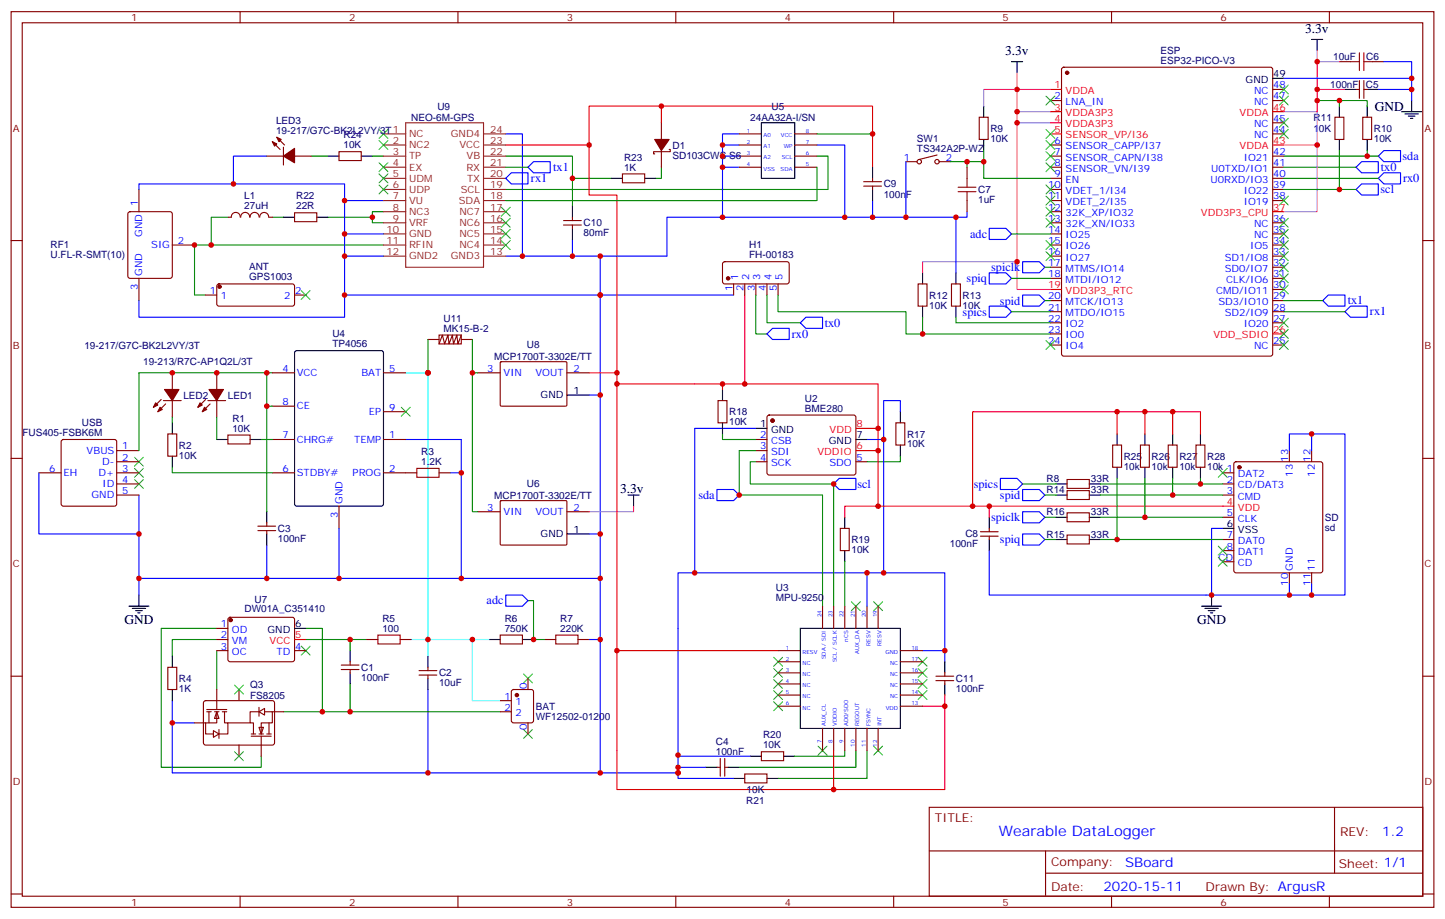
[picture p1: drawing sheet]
<svg xmlns="http://www.w3.org/2000/svg" width="459mm" height="292mm" viewBox="0 0 459 292" stroke-linecap="round" stroke-linejoin="round" font-family="sans-serif">
<g fill="none" stroke="#870000" stroke-width=".35">
<path d="M3.5 3.7h451.6v284.3h-451.6zM7.1 7.2h444.5v277.3h-444.5zM76.2 3.7v3.5M145.3 3.7v3.5M214.5 3.7v3.5M283.6 3.7v3.5M352.8 3.7v3.5M421.9 3.7v3.5M3.5 76.4h3.6M451.6 76.4h3.5M3.5 145.5h3.6M158.8 159.1l.3-.2 20.6 .1 .2 .3v13.6l-.3 .1h-20.7l-.2-.3z"/>
<path d="M451.6 145.5h3.5M151.7 162.5h7M179.9 162.5h7.1M3.5 214.7h3.6M451.6 214.7h3.5M294.9 256.3h156.7v28.2h-156.7zM423.5 256.3l.1 20.9M295 270.1h156.4M331.8 277.2h119.6M331.8 270.1v14.2M3.5 283.8h3.6M76.2 284.5v3.5"/>
<path d="M145.3 284.5v3.5M214.5 284.5v3.5M283.6 284.5v3.5M352.8 284.5v3.5M421.9 284.5v3.5M451.6 283.8h3.5"/>
</g>
<path d="M179.9 169.5h7.1" fill="none" stroke="#000" stroke-width=".35"/>
<path d="M232.8 93.7h-42.3v151.7h24.7v-63.5h65.3M128.8 139.5h17.6M142.9 150.1h3.5M187 169.5h3.5M44.1 183.6h146.4M135.8 218.9v26.5M54.7 222.4v23M54.7 229.5h7" fill="none" stroke="#00f" stroke-width=".35"/>
<path d="M239.9 93.7v12.3h3.5M243.4 93.7v8.8h10.6M44.1 118.4h42.3M234.6 157.2h26.5v35.2M239.9 146.6h-1.8v7h26.5v38.8M68.8 199.5h-17.6v44.1h31.7v-3.5M97 199.5h5.3v26.5M68.8 203h-14.1v5.3M68.8 206.6v12.3M97 203h19.4M90 226h68.7" fill="none" stroke="#008700" stroke-width=".35"/>
<path d="M236.4 93.7v28.2M220.5 121.9h-24.7v116.4" fill="none" stroke="#f00" stroke-width=".35"/>
<path d="M135.8 118.4v89.9M130.5 203h5.3" fill="none" stroke="#0ff" stroke-width=".35"/>
<g fill="#fff" stroke="#870000" stroke-width=".35">
<path d="M68.8 226l.7 2.1h-1.4z"/>
<path d="M67.7 232l1.8 1-1.8 1.1z"/>
</g>
<path d="M68.8 218.9v6.3M75.8 218.9v3.5M61.7 229.5h3.6M65.6 225.2h6.4M65.6 226h1.4M66.3 226v3.5M68.1 226h1.4M68.8 226v3.5h-3.5v3.5h2.4M69.5 231.6v2.8M70.6 226h1.4M71.3 226v3.5h1v3.5h-2.8" fill="none" stroke="#870000" stroke-width=".35"/>
<g fill="#fff" stroke="#870000" stroke-width=".35">
<path d="M82.2 230.9h1.4l-.7 2.1z"/>
<path d="M82.2 226l1.8-1.1v2.1z"/>
</g>
<g fill="none" stroke="#870000" stroke-width=".35">
<path d="M425.1 19.6h3.5M435.7 19.6h3.5M209.9 39v5.3M310.8 37.2h2.8v7.1h-2.8zM333.4 31.9h3.5M337.1 21.5l.5-.2h65.6l.5 .2 .2 .5v90.4l-.2 .5-.5 .2h-65.6l-.5-.3-.2-.4v-90.4zM403.9 28.4h3.6M403.9 31.9h3.6M403.9 39h3.6M423.7 37.2h2.8v7.1h-2.8zM430.4 28.4h1M431.4 25.6v5.6"/>
<path d="M432.5 37.2h2.8v7.1h-2.8zM432.9 25.6v5.6M432.9 28.4h1M84.7 49.6h5.3M86.4 45l2.5 2.4M87.8 43.6l2.5 2.4M90 46.7v5.7M93.5 49.6h5.3M107.6 48.2h7.1v2.8h-7.1zM197.6 55.2h7v2.8h-7zM209.9 47.8v5.3M212.4 47.4h.3v.8h-5.3v.7h.4"/>
<path d="M234.6 42.5h7.1M234.6 46h7.1M234.6 49.6h7.1M234.6 53.1h7.1M252.2 42.5h7.1M252.2 46h7.1M252.2 49.6h7.1M252.2 53.1h7.1M274.1 57.7h5.7M274.1 59.1h5.7M276.9 56.6v1.1M276.9 59.1v1"/>
<path d="M287.5 51.3h3.5M297.4 49.2l-5.7 1.4M298.1 51.3h3.5M306.9 53.1v3.5M333.4 46h3.5M333.4 49.6h3.5M333.4 53.1h3.5M333.4 56.6h3.5M403.9 42.5h3.6M403.9 49.6h3.6M403.9 53.1h3.6M403.9 56.6h3.6"/>
<path d="M40.8 67.4l.5-.2h12.7l.6 .4 .1 20.1-.5 .6-12.9 .1-.7-.5v-20zM44.1 60.1v7.1M54.7 77.8h7M76.2 68.9a1.41 1.41 0 0 0-1.4-1.5 1.41 1.41 0 0 0-1.4 1.5l-1.1 .1M76.4 68.9a1.41 1.41 0 0 1 1.4-1.5 1.41 1.41 0 0 1 1.4 1.5M79.4 68.9a1.41 1.41 0 0 1 1.4-1.5 1.41 1.41 0 0 1 1.4 1.5M82.4 68.9a1.41 1.41 0 0 1 1.5-1.5 1.41 1.41 0 0 1 1.4 1.5M85.4 69h1M93.5 67.6h7v2.8h-7zM178.9 70h5.6M178.9 71.4h5.6M181.7 69v1"/>
<path d="M181.7 71.4v1.1M306.9 63.7v3.5M333.4 77.8h3.5M333.4 60.1h3.5M333.4 63.7h3.5M333.4 67.2h3.5M333.4 70.7h3.5M333.4 74.3h3.5M403.9 77.8h3.6M403.9 60.1h3.6M403.9 63.7h3.6M403.9 70.7h3.6"/>
<path d="M403.9 74.3h3.6M44.1 88.4v7M65.3 93.7h3.5M69 90.3l.5-.2 23.6 .1 .4 .6-.1 6-.6 .4-23.6-.1-.4-.6v-5.7zM93.5 93.7h3.5M229.5 83.3l.5-.2h20l.5 .7-.1 5.9-.6 .4h-20.1l-.4-.7v-5.6zM232.8 90.1v3.6M236.4 90.1v3.6M239.9 90.1v3.6M243.4 90.1v3.6M246.9 90.1v3.6M291.4 90.1h2.8v7.1h-2.8z"/>
<path d="M302 90.1h2.8v7.1h-2.8zM333.4 81.3h3.5M333.4 84.8h3.5M333.4 88.4h3.5M333.4 95.4h3.5M333.4 99h3.5M403.9 81.3h3.6M403.9 84.8h3.6M403.9 88.4h3.6M403.9 95.4h3.6M403.9 99h3.6M403.9 91.9h3.6"/>
<path d="M54.7 118.4v5.2M68.8 118.4v5.2M86.4 118.4h7.1M121.7 118.4h7.1M135.8 107.8h3.5M146.4 106.4l-1.1 2.8-.3-2.8-1.1 2.8-.3-2.8-1.1 2.8-.3-2.8-1.1 2.8-.7-2.8-1.1 2.8M146.4 107.8h3.5M151.7 118.4h7M158.8 115l.3-.2 20.6 .1 .2 .3v13.6l-.3 .1h-20.7l-.2-.3zM179.9 118.4h7.1M333.4 102.5h3.5M333.4 106h3.5"/>
<path d="M333.4 109.5h3.5M403.9 102.5h3.6M403.9 109.5h3.6M19.6 139.7l.5-.2h16.2l.5 .2 .2 .5v19.8l-.2 .5-.5 .2h-16.2l-.5-.2-.2-.5v-19.8zM51.2 126.8l-2.5 2.5M51.9 127.2h5.6M52.6 128.2l-2.5 2.5M53.3 137.8h2.8v7h-2.8zM54.7 127.2v5.3M65.3 126.8l-2.5 2.5M66 127.2h5.6M66.7 128.2l-2.5 2.5"/>
<path d="M68.8 127.2v5.3M72.3 138.1h7.1v2.8h-7.1zM86.4 139.5h7.1M86.4 128.9h7.1M121.7 139.5h7.1M121.7 130.7h7.1M227.9 127.2h2.8v7h-2.8zM239.9 139.5h3.5M243.7 132l.4-.2h27.1l.4 .7v17.9l-.7 .4-27.1-.1-.4-.6v-17.6zM284.3 134.2h2.9v7.1h-2.9zM12.3 150.1h7.1M37 150.1h7.1"/>
<path d="M37 143.1h7.1M37 146.6h7.1M37 153.6h7.1M37 157.2h7.1M86.4 150.1h7.1M121.7 150.1h10.6M139.3 150.1h3.6M239.9 143.1h3.5M239.9 146.6h3.5M271.6 146.6h3.6M338.7 155.8h7v2.8h-7zM338.7 152.2h7v2.8h-7z"/>
<path d="M353.1 141.3h2.9v7h-2.9zM361.9 141.3h2.9v7h-2.9zM370.8 141.3h2.8v7h-2.8zM379.6 141.3h2.8v7h-2.8zM388.1 150.1h3.5M388.1 153.6h3.5M388.1 157.2h3.5M391.8 146.8l.5-.2h26.8l.5 .2 .2 .5v33.9l-.2 .5-.5 .2h-26.8l-.5-.3-.2-.4v-33.9zM409.2 143.1v3.5M416.3 143.1v3.5M81.8 168.5h5.7M81.8 167h5.7"/>
<path d="M84.7 166v1M84.7 168.5v1M107.6 160.7v7M266.7 167.7h2.8v7.1h-2.8zM311.1 168.8h5.7M311.1 170.2h5.7M314 167.7v1.1M314 170.2v1.1M338.7 162.8h7v2.8h-7zM338.7 169.9h7v2.8h-7zM388.1 164.2h3.5M388.1 171.3h3.5"/>
<path d="M388.1 174.8h3.5M388.1 178.3h3.5M68.8 199.5h3.5M72.6 196.2l.4-.2h20.1l.4 .7-.1 12.9-.6 .5-20-.1-.5-.6v-12.7zM261.1 192.4v7.1M264.6 192.4v7.1M268.1 192.4v7.1M271.6 192.4v7.1M275.2 192.4v7.1M278.7 192.4v7.1M409.2 181.9v3.5M416.3 181.9v3.5"/>
<path d="M53.3 211.8h2.8v7.1h-2.8zM68.8 203h3.5M68.8 206.6h3.5M93.5 206.6h3.5M108.3 212.5h5.6M108.3 211.1h5.6M111.1 210.1v1M111.1 212.5v1.1M116.4 203h3.5M127 203h3.5M133 214.3h5.6M133 212.9h5.6"/>
<path d="M135.8 211.8v1.1M135.8 214.3v1.1M158.7 201.6h7.1v2.8h-7.1zM162.5 219.1l.5-.2h5.6l.7 .4v9.5l-.4 .6-5.9 .1-.7-.5v-9.4zM167.6 215.4v3.5M172.9 203h3.5M183.4 203h3.6M246.9 206.6h7.1M246.9 210.1h7.1M246.9 213.6h7.1M246.9 217.1h7.1M285.8 206.6h7"/>
<path d="M285.8 210.1h7M285.8 213.6h7M285.8 217.1h7M297 214.7h5.7M297 216.1h5.7M299.9 213.6v1.1M299.9 216.1v1M64.8 222.6l.5-.2 21.4 .1 .4 .6v13l-.7 .4h-21.4l-.4-.7v-12.7zM72.3 229.5h7.1M75.8 236.5v3.6M79.7 233.7h6.4M79.7 233h1.4"/>
<path d="M82.2 226h-2.8v3.5h1v3.5M82.2 224.5v2.9M82.2 233h1.4M82.9 233.7v6.4M84 226h2.4v3.5h-3.5v3.5M84.7 233h1.4M85.4 229.5v3.5M86.4 226h3.6M158.7 226h3.6M158.7 222.4h3.6M167.6 229.5v3.5M241.7 238.7h7v2.8h-7z"/>
<path d="M246.9 220.7h7.1M246.9 224.2h7.1M261.1 231.2v7.1M264.6 231.2v7.1M268.1 231.2v7.1M271.6 231.2v7.1M275.2 231.2v7.1M278.7 231.2v7.1M285.8 220.7h7M285.8 224.2h7M227.5 243.6h1.1M228.6 240.8v5.6"/>
<path d="M230 240.8v5.6M230 243.6h1.1M236.4 245.7h7v2.8h-7z"/>
<circle cx="291.7" cy="51.3" r=".71"/>
<circle cx="297.4" cy="51.3" r=".71"/>
</g>
<g fill="none" stroke="#00f" stroke-width=".35">
<path d="M439.2 19.6h8.8v5.3h-40.5M437.4 28.4h10.6M448 24.9v7M74.1 58.4h-30v1.7M84.7 49.6h-10.6v8.8h35.3v5.3M160.5 42.5h5.3v38.8M160.5 56.6l1.8-1.7h5.3v3.5h-5.3zM167.6 53.1l1.7-1.8h5.3v3.6h-5.3zM229.3 46v3.6M234.6 53.1h-5.3v15.9M234.6 49.6h-5.3v3.5M234.6 42.5h-5.3v3.5h5.3"/>
<path d="M259.3 46h8.8v23M287.5 51.3v17.7M432.2 51.3h5.2v3.6h-5.2l-1.8-1.8zM432.2 58.4h5.2v3.5h-5.2l-1.8-1.8zM437.4 56.6l1.8-1.7h5.3v3.5h-5.3zM437.4 49.6l1.8-1.8h5.3v3.5h-5.3zM109.4 74.3v7h12.3M121.7 63.7h-12.3v10.6h12.3M181.7 76v5.3M229.3 69h-17.6v12.3h-51.2M276.9 63.7v5.3h-47.6M276.9 69h26.5v17.6"/>
<path d="M306.9 67.2v1.8h-3.5M314 72.5h5.3l1.7 1.8-1.7 1.7h-5.3zM109.4 81.3v12.4h81.1v-12.4M109.4 93.7v7h-65.3v-5.3M314 86.6h5.3l1.7 1.8-1.7 1.7h-5.3zM314 97.2h5.3l1.7 1.8-1.7 1.7h-5.3zM324.6 83.1h5.2l1.8 1.7-1.8 1.8h-5.2zM324.6 93.7h5.2l1.8 1.7-1.8 1.8h-5.2zM421.6 93.7h5.3v3.5h-5.3l-1.8-1.8zM426.9 99l1.7-1.8h5.3v3.5h-5.3zM243.4 106l1.8-1.8h5.3v3.6h-5.3zM254 102.5l1.8-1.8h5.3v3.5h-5.3z"/>
<path d="M146.4 139.5v44.1M187 125.4h3.5M239.9 136h-19.4v45.9M280.5 139.5v42.4h19.4v28.2M285.8 130.7v-3.5h-5.3v12.3h-5.3M416.3 137.8v5.3M12.3 150.1v19.4h31.8M44.1 157.2v31.7M227.5 155.4h5.3l1.8 1.8-1.8 1.7h-5.3zM266.3 151.9h5.3v3.5h-5.3l-1.7-1.8zM317.5 151.9h5.3l1.8 1.7-1.8 1.8h-5.3zM324.6 155.4h5.2l1.8 1.8-1.8 1.7h-5.2z"/>
<path d="M409.2 143.1v-5.3h17.7v51.1h-112.9v-14.1M84.7 173v10.6M107.6 167.7v15.9M324.6 169.5h5.2l1.8 1.8-1.8 1.7h-5.2zM324.6 162.5h5.2l1.8 1.7-1.8 1.8h-5.2zM388.1 167.7h-3.6v21.2M160.5 188.9h5.3l1.8 1.8-1.8 1.7h-5.3zM275.2 181.9v10.5M409.2 185.4v3.5M416.3 185.4v3.5M187 203h3.5M292.8 206.6h7.1"/>
<path d="M215.2 239.7v.4h22.9M54.7 245.4h135.8M215.2 245.4v1.7h17.6M215.2 243.6h8.8"/>
</g>
<path d="M128.8 118.4h7M135.8 203h14.1v19.4h8.8M149.9 203h5.3" fill="none" stroke="#0ff" stroke-width=".35"/>
<g fill="none" stroke="#3c3" stroke-width=".35">
<path d="M332 30.5l2.8 2.8M334.8 30.5l-2.8 2.8M406 27l2.9 2.8M406 30.5l2.9 2.8M406 37.6l2.9 2.8M408.9 27l-2.9 2.8M408.9 30.5l-2.9 2.8M408.9 37.6l-2.9 2.8M120.3 58.7l2.8 2.9M120.3 55.2l2.8 2.8M120.3 51.7l2.8 2.8M120.3 44.6l2.8 2.8"/>
<path d="M120.3 41.1l2.8 2.8M123.1 58.7l-2.8 2.9M123.1 55.2l-2.8 2.8M123.1 51.7l-2.8 2.8M123.1 44.6l-2.8 2.8M123.1 41.1l-2.8 2.8M332 41.1l2.8 2.8M332 44.6l2.8 2.8M332 48.2l2.8 2.8M332 51.7l2.8 2.8M332 58.7l2.8 2.9M334.8 48.2l-2.8 2.8"/>
<path d="M334.8 41.1l-2.8 2.8M334.8 44.6l-2.8 2.8M334.8 51.7l-2.8 2.8M334.8 58.7l-2.8 2.9M406 41.1l2.9 2.8M408.9 41.1l-2.9 2.8M159.1 65.8l2.8 2.8M159.1 69.3l2.8 2.8M159.1 72.8l2.8 2.9M159.1 76.4l2.8 2.8M161.9 65.8l-2.8 2.8M161.9 69.3l-2.8 2.8"/>
<path d="M161.9 72.8l-2.8 2.9M161.9 76.4l-2.8 2.8M332 62.3l2.8 2.8M332 65.8l2.8 2.8M332 69.3l2.8 2.8M332 76.4l2.8 2.8M332 79.9l2.8 2.8M334.8 65.8l-2.8 2.8M334.8 62.3l-2.8 2.8M334.8 69.3l-2.8 2.8M334.8 76.4l-2.8 2.8M334.8 79.9l-2.8 2.8"/>
<path d="M406 69.3l2.9 2.8M406 72.8l2.9 2.9M406 79.9l2.9 2.8M406 76.4l2.9 2.8M406 62.3l2.9 2.8M408.9 62.3l-2.9 2.8M408.9 69.3l-2.9 2.8M408.9 72.8l-2.9 2.9M408.9 79.9l-2.9 2.8M408.9 76.4l-2.9 2.8M95.6 92.3l2.8 2.8M98.4 92.3l-2.8 2.8"/>
<path d="M406 90.5l2.9 2.8M406 87l2.9 2.8M406 83.4l2.9 2.9M408.9 90.5l-2.9 2.8M408.9 87l-2.9 2.8M408.9 83.4l-2.9 2.9M332 108.1l2.8 2.8M334.8 108.1l-2.8 2.8M406 108.1l2.9 2.8M406 104.6l2.9 2.8M406 101.1l2.9 2.8M408.9 104.6l-2.9 2.8"/>
<path d="M408.9 101.1l-2.9 2.8M408.9 108.1l-2.9 2.8M127.4 129.3l2.8 2.8M130.2 129.3l-2.8 2.8M42.7 145.2l2.8 2.8M42.7 148.7l2.8 2.8M42.7 152.2l2.8 2.8M45.5 145.2l-2.8 2.8M45.5 148.7l-2.8 2.8M45.5 152.2l-2.8 2.8M386.6 148.7l2.9 2.8M389.5 148.7l-2.9 2.8"/>
<path d="M386.6 173.4l2.9 2.8M386.6 176.9l2.9 2.8M389.5 173.4l-2.9 2.8M389.5 176.9l-2.9 2.8M270.2 191l2.8 2.9M273 191l-2.8 2.9M277.3 191l2.8 2.9M280.1 191l-2.8 2.9M74.4 217.5l2.9 2.8M77.3 217.5l-2.9 2.8M95.6 205.1l2.8 2.9M98.4 205.1l-2.8 2.9"/>
<path d="M166.2 214l2.8 2.8M169 214l-2.8 2.8M245.5 208.7l2.9 2.8M245.5 212.2l2.9 2.8M245.5 215.7l2.9 2.8M245.5 219.3l2.9 2.8M248.4 215.7l-2.9 2.8M248.4 208.7l-2.9 2.8M248.4 212.2l-2.9 2.8M248.4 219.3l-2.9 2.8M291.4 219.3l2.8 2.8M291.4 215.7l2.8 2.8"/>
<path d="M291.4 212.2l2.8 2.8M291.4 208.7l2.8 2.8M294.2 219.3l-2.8 2.8M294.2 215.7l-2.8 2.8M294.2 212.2l-2.8 2.8M294.2 208.7l-2.8 2.8M74.4 238.7l2.9 2.8M77.3 238.7l-2.9 2.8M166.2 231.6l2.8 2.8M169 231.6l-2.8 2.8M245.5 222.8l2.9 2.8M248.4 222.8l-2.9 2.8"/>
<path d="M259.6 236.9l2.9 2.8M262.5 236.9l-2.9 2.8M277.3 236.9l2.8 2.8M280.1 236.9l-2.8 2.8"/>
</g>
<g fill="none" stroke="#008700" stroke-width=".35">
<path d="M418 31.9h15.9v1.8M425.1 31.9v1.8M98.8 49.6h5.3M118.2 49.6h3.5M160.5 49.6h21.2v15.8M160.5 53.1h7.1M181.7 56.6h12.3M209.9 53.1v3.5h-1.8M259.3 49.6h3.5v10.5h-102.3M259.3 53.1v10.6h-98.8M259.3 42.5h17.6M301.6 51.3h5.3"/>
<path d="M312.2 47.8v8.8h21.2M312.2 51.3h-5.3v1.8M407.5 56.6h29.9M407.5 49.6h29.9M407.5 53.1h22.9M425.1 47.8v12.3M433.9 47.8v1.8M72.3 69h-5.3v8.8M86.4 69h3.6M104.1 69h14.1M121.7 77.8h-60v15.9h3.6M121.7 67.2h-3.5v3.5h3.5"/>
<path d="M321 74.3h12.4M407.5 60.1h22.9M246.9 93.7v5.3h40.6v7h45.9M321 99h12.4M321 88.4h12.4M331.6 95.4h1.8M331.6 84.8h1.8M407.5 95.4h12.3M407.5 99h19.4M44.1 118.4v24.7M84.7 118.4v44.1M135.8 107.8v10.6"/>
<path d="M149.9 107.8v54.7h1.8M149.9 118.4h1.8M292.8 100.7v5.3M303.4 100.7v1.8h30M54.7 132.5v1.7M68.8 132.5v7M82.9 139.5h3.5M84.7 128.9h1.7M229.3 137.8v1.7h10.6M54.7 148.3v1.8h31.7M239.9 143.1h-5.3v14.1M285.8 144.8v1.8h-10.6"/>
<path d="M324.6 153.6h10.5M331.6 157.2h3.5M349.2 157.2h38.9M349.2 153.6h38.9M354.5 151.9v19.4M363.4 151.9v12.3M372.2 151.9v5.3M381 151.9v1.7M268.1 178.3v14.1M331.6 171.3h3.5M331.6 164.2h3.5M349.2 171.3h38.9"/>
<path d="M349.2 164.2h38.9M167.6 190.7h1.7v12.3h3.6M111.1 203v3.6M111.1 217.1v8.9M268.1 238.3v1.8h-15.9M271.6 238.3v5.3h-37M275.2 238.3v8.8h-28.3"/>
</g>
<g fill="#870000" stroke="#870000" stroke-width=".35">
<path d="M50.8 129.3l.7 .7-1.4 .7z"/>
<path d="M49.4 127.9l.7 .7-1.4 .7z"/>
<path d="M52.2 123.6h4.6l-2.1 3.6z"/>
<path d="M64.9 129.3l.7 .7-1.4 .7z"/>
<path d="M63.5 127.9l.7 .7-1.4 .7z"/>
<path d="M66.3 123.6h4.6l-2.1 3.6z"/>
<path d="M86.4 45l1.4 .7-.7 .7z"/>
<path d="M87.8 43.6l1.5 .7-.8 .7z"/>
<path d="M90 49.6l3.5-2.5v4.6z"/>
<path d="M207.8 44.3h4.6l-2.5 3.5z"/>
<circle cx="73.2" cy="196.8" r=".53"/>
<circle cx="245.2" cy="133.5" r=".53"/>
<circle cx="69.7" cy="91" r=".53"/>
<circle cx="164" cy="220.7" r=".53"/>
<circle cx="231.1" cy="88.4" r=".53"/>
<circle cx="338.7" cy="23.1" r=".53"/>
<circle cx="393.3" cy="148.3" r=".53"/>
</g>
<g fill="none" stroke="#000" stroke-width=".35">
<path d="M321 19.6h3.6M322.8 19.6v3.5M416.3 12.5h3.5M418 12.5v3.6M241.7 39h10.5v17.6h-10.5zM312.2 33.7v3.5M403.9 24.9h3.6M425.1 33.7v3.5M426.9 28.4h3.5M433.9 28.4h3.5M433.9 33.7v3.5M444.9 35.5h6.3"/>
<path d="M445.9 36.2h4.2M447 36.9h2.1M447.7 37.6h.7M448 31.9v3.6M104.1 49.6h3.5M114.7 49.6h3.5M194 56.6h3.6M204.6 56.6h3.5M276.9 53.1v3.5M312.2 44.3v3.5M425.1 44.3v3.5M433.9 44.3v3.5"/>
<path d="M90 69h3.5M100.5 69h3.6M181.7 65.4v3.6M181.7 72.5v3.5M276.9 60.1v3.6M292.8 86.6v3.5M292.8 97.2v3.5M303.4 86.6v3.5M303.4 97.2v3.5M93.7 111.5l.5-.2h26.8l.7 .4v48.3l-.5 .6-27 .1-.7-.5v-48.2zM54.7 134.2v3.6M68.8 139.5h3.5"/>
<path d="M79.4 139.5h3.5M179.9 125.4h7.1M229.3 123.6v3.6M229.3 134.2v3.6M239.9 136h3.5M271.6 139.5h3.6M285.8 130.7v3.5M354.5 137.8v3.5M363.4 137.8v3.5M372.2 137.8v3.5M381 137.8v3.5M54.7 144.8v3.5"/>
<path d="M199.3 157.2h3.5M201.1 157.2v3.5M285.8 141.3v3.5M335.1 157.2h3.6M335.1 153.6h3.6M345.7 157.2h3.5M345.7 153.6h3.5M354.5 148.3v3.6M363.4 148.3v3.6M372.2 148.3v3.6M381 148.3v3.6M84.7 162.5v3.5"/>
<path d="M84.7 169.5v3.5M268.1 164.2v3.5M268.1 174.8v3.5M314 164.2v3.5M314 171.3v3.5M335.1 164.2h3.6M335.1 171.3h3.6M345.7 164.2h3.5M345.7 171.3h3.5M388.1 167.7h3.5M40.9 192.4h6.4M42 193.1h4.2"/>
<path d="M43 193.9h2.2M43.7 194.6h.7M44.1 188.9v3.5M93.5 199.5h3.5M254 199.5h31.8v31.7h-31.8zM381.4 192.4h6.3M382.4 193.1h4.2M383.5 193.9h2.1M384.2 194.6h.7M384.5 188.9v3.5M54.7 208.3v3.5M54.7 218.9v3.5"/>
<path d="M111.1 206.6v3.5M111.1 213.6v3.5M135.8 208.3v3.5M135.8 215.4v3.5M155.2 203h3.5M165.8 203h3.5M299.9 210.1v3.5M299.9 217.1v3.6M224 243.6h3.5M231.1 243.6h3.5M232.8 247.1h3.6M238.1 240.1h3.6"/>
<path d="M243.4 247.1h3.5M248.7 240.1h3.5"/>
</g>
<path d="M428.6 19.6h2.8M431.4 16.8v5.6M432.9 16.8v5.6M432.9 19.6h2.8M304.1 59.4h5.6M306.9 56.6v2.8M304.1 60.9h5.6M306.9 60.9v2.8M139.3 106.4h7.1v2.8h-7.1zM132.3 148.7h7v2.8h-7zM119.9 201.6h7.1v2.8h-7.1zM176.4 201.6h7v2.8h-7z" fill="none" stroke="#a10000" stroke-width=".35"/>
<g fill="none" stroke="#f00" stroke-width=".35">
<path d="M209.9 33.7h67v19.4M209.9 39v-5.3h-22.9v28.2h8.8v60M333.4 28.4h3.5M333.4 35.5h3.5M333.4 39h3.5M403.9 35.5h3.6M160.5 46h26.5M333.4 42.5h3.5M403.9 46h3.6M403.9 67.2h3.6M333.4 91.9h3.5M187 118.4h8.8"/>
<path d="M403.9 106h3.6M220.5 121.9h58.2v21.2h-7.1M229.3 121.9v1.7M271.6 136h7.1M354.5 130.7v7.1M363.4 130.7v7.1M372.2 130.7v7.1M381 137.8v-7.1h-72.3v30M278.7 143.1v17.6h-10.6v3.5M278.7 160.7h112.9M314 160.7v3.5M93.5 203h3.5"/>
<path d="M195.8 206.6h51.1M264.6 238.3v12.3M292.8 224.2h7.1v26.4h-104.1v-12.3M299.9 220.7v3.5"/>
</g>
<g fill="none" stroke="#8c2424" stroke-width=".35">
<path d="M128.8 39h24.7v45.8h-24.7zM121.7 53.1h7.1M121.7 42.5h7.1M121.7 46h7.1M121.7 49.6h7.1M121.7 56.6h7.1M153.5 53.1h7M153.5 42.5h7M153.5 46h7M153.5 49.6h7M153.5 56.6h7M121.7 74.3h7.1"/>
<path d="M121.7 67.2h7.1M121.7 77.8h7.1M121.7 70.7h7.1M121.7 60.1h7.1M121.7 63.7h7.1M153.5 74.3h7M153.5 67.2h7M153.5 77.8h7M153.5 70.7h7M153.5 60.1h7M153.5 63.7h7M121.7 81.3h7.1"/>
<path d="M153.5 81.3h7"/>
</g>
<path d="M418 16.1v29.9h-10.5M425.1 19.6h-7.1v15.9h-10.5M312.2 33.7v-5.3h10.6v7.1h10.6M322.8 23.1v5.3h10.6M322.8 35.5v3.5h10.6M322.8 39v52.9h10.6M418 28.4h8.9M418 46v21.2h-10.5M322.8 83.1h-30v3.5M201.1 160.7v1.8h-14.1" fill="none" stroke="#f0f" stroke-width=".35"/>
<g fill="#c00">
<circle cx="84.7" cy="128.9" r=".88"/>
<circle cx="84.7" cy="118.4" r=".88"/>
<circle cx="54.7" cy="118.4" r=".88"/>
<circle cx="68.8" cy="118.4" r=".88"/>
<circle cx="44.1" cy="169.5" r=".88"/>
<circle cx="111.1" cy="226" r=".88"/>
<circle cx="102.3" cy="226" r=".88"/>
<circle cx="111.1" cy="203" r=".88"/>
<circle cx="135.8" cy="245.4" r=".88"/>
<circle cx="190.5" cy="245.4" r=".88"/>
<circle cx="135.8" cy="203" r=".88"/>
<circle cx="54.7" cy="229.5" r=".88"/>
<circle cx="146.4" cy="150.1" r=".88"/>
<circle cx="149.9" cy="203" r=".88"/>
<circle cx="190.5" cy="203" r=".88"/>
<circle cx="107.6" cy="183.6" r=".88"/>
<circle cx="44.1" cy="183.6" r=".88"/>
<circle cx="84.7" cy="183.6" r=".88"/>
<circle cx="146.4" cy="183.6" r=".88"/>
<circle cx="190.5" cy="183.6" r=".88"/>
<circle cx="215.2" cy="245.4" r=".88"/>
<circle cx="278.7" cy="136" r=".88"/>
<circle cx="229.3" cy="121.9" r=".88"/>
<circle cx="268.1" cy="69" r=".88"/>
<circle cx="181.7" cy="56.6" r=".88"/>
<circle cx="181.7" cy="81.3" r=".88"/>
<circle cx="118.2" cy="69" r=".88"/>
<circle cx="229.3" cy="69" r=".88"/>
<circle cx="67" cy="77.8" r=".88"/>
<circle cx="109.4" cy="81.3" r=".88"/>
<circle cx="109.4" cy="74.3" r=".88"/>
<circle cx="229.3" cy="53.1" r=".88"/>
<circle cx="229.3" cy="49.6" r=".88"/>
<circle cx="229.3" cy="46" r=".88"/>
<circle cx="190.5" cy="93.7" r=".88"/>
<circle cx="190.5" cy="81.3" r=".88"/>
<circle cx="165.8" cy="81.3" r=".88"/>
<circle cx="109.4" cy="63.7" r=".88"/>
<circle cx="187" cy="46" r=".88"/>
<circle cx="276.9" cy="42.5" r=".88"/>
<circle cx="209.9" cy="33.7" r=".88"/>
<circle cx="190.5" cy="125.4" r=".88"/>
<circle cx="190.5" cy="169.5" r=".88"/>
<circle cx="278.7" cy="143.1" r=".88"/>
<circle cx="215.2" cy="243.6" r=".88"/>
<circle cx="215.2" cy="239.7" r=".88"/>
<circle cx="299.9" cy="206.6" r=".88"/>
<circle cx="299.9" cy="224.2" r=".88"/>
<circle cx="149.9" cy="118.4" r=".88"/>
<circle cx="135.8" cy="118.4" r=".88"/>
<circle cx="61.7" cy="77.8" r=".88"/>
<circle cx="74.1" cy="58.4" r=".88"/>
<circle cx="109.4" cy="93.7" r=".88"/>
<circle cx="322.8" cy="28.4" r=".88"/>
<circle cx="322.8" cy="35.5" r=".88"/>
<circle cx="418" cy="46" r=".88"/>
<circle cx="418" cy="28.4" r=".88"/>
<circle cx="418" cy="19.6" r=".88"/>
<circle cx="322.8" cy="39" r=".88"/>
<circle cx="322.8" cy="83.1" r=".88"/>
<circle cx="234.6" cy="157.2" r=".88"/>
<circle cx="264.6" cy="153.6" r=".88"/>
<circle cx="280.5" cy="139.5" r=".88"/>
<circle cx="280.5" cy="181.9" r=".88"/>
<circle cx="220.5" cy="181.9" r=".88"/>
<circle cx="275.2" cy="181.9" r=".88"/>
<circle cx="292.8" cy="106" r=".88"/>
<circle cx="236.4" cy="121.9" r=".88"/>
<circle cx="195.8" cy="121.9" r=".88"/>
<circle cx="195.8" cy="118.4" r=".88"/>
<circle cx="276.9" cy="69" r=".88"/>
<circle cx="169.3" cy="203" r=".88"/>
<circle cx="409.2" cy="188.9" r=".88"/>
<circle cx="416.3" cy="188.9" r=".88"/>
<circle cx="416.3" cy="137.8" r=".88"/>
<circle cx="278.7" cy="160.7" r=".88"/>
<circle cx="195.8" cy="206.6" r=".88"/>
<circle cx="264.6" cy="250.6" r=".88"/>
<circle cx="303.4" cy="69" r=".88"/>
<circle cx="312.2" cy="51.3" r=".88"/>
<circle cx="306.9" cy="51.3" r=".88"/>
<circle cx="287.5" cy="69" r=".88"/>
<circle cx="448" cy="28.4" r=".88"/>
<circle cx="448" cy="24.9" r=".88"/>
<circle cx="418" cy="31.9" r=".88"/>
<circle cx="425.1" cy="31.9" r=".88"/>
<circle cx="433.9" cy="49.6" r=".88"/>
<circle cx="425.1" cy="60.1" r=".88"/>
<circle cx="314" cy="160.7" r=".88"/>
<circle cx="384.5" cy="188.9" r=".88"/>
<circle cx="308.7" cy="160.7" r=".88"/>
<circle cx="354.5" cy="130.7" r=".88"/>
<circle cx="363.4" cy="130.7" r=".88"/>
<circle cx="372.2" cy="130.7" r=".88"/>
<circle cx="381" cy="153.6" r=".88"/>
<circle cx="372.2" cy="157.2" r=".88"/>
<circle cx="363.4" cy="164.2" r=".88"/>
<circle cx="354.5" cy="171.3" r=".88"/>
</g>
<text font-size="4.6" fill="#00f" x="317" y="265.3">Wearable DataLogger</text>
<g font-size="4.2">
<text x="414.3" y="10.4">3.3v</text>
<text x="319" y="17.4">3.3v</text>
<text x="436.4" y="35.1">GND</text>
<text x="196.8" y="156.5">3.3v</text>
<text x="39.5" y="198.1">GND</text>
<text x="379.9" y="198.1">GND</text>
</g>
<g font-size="4.2" fill="#00f">
<text x="438.7" y="265.6">1.2</text>
<text x="357.1" y="275.1">SBoard</text>
<text x="350.2" y="282.9">2020-15-11</text>
</g>
<g font-size="3.9" fill="#00f">
<text x="445.1" y="50.8">sda</text>
<text x="168.5" y="57.9">rx1</text>
<text x="175.6" y="54.4">tx1</text>
<text x="438.3" y="54.3">tx0</text>
<text x="445.3" y="57.8">rx0</text>
<text x="438.1" y="61.3">scl</text>
<text x="307.9" y="75.5">adc</text>
<text x="306.8" y="89.6">spiq</text>
<text x="314.6" y="86.1">spiclk</text>
<text x="305.5" y="100.2">spics</text>
<text x="317.4" y="96.7">spid</text>
<text x="427.7" y="96.6">tx1</text>
<text x="434.8" y="100.2">rx1</text>
<text x="251.3" y="107.4">rx0</text>
<text x="261.8" y="103.8">tx0</text>
<text x="272.1" y="154.9">scl</text>
<text x="309" y="154.9">spics</text>
<text x="221.7" y="158.4">sda</text>
<text x="317.4" y="158.4">spid</text>
<text x="314.6" y="165.5">spiclk</text>
<text x="317.4" y="172.5">spiq</text>
<text x="154.5" y="191.9">adc</text>
</g>
<g font-size="3.9" fill="#800">
<text x="296.7" y="260.9">TITLE:</text>
<text x="425.3" y="265.6">REV:</text>
<text x="333.6" y="275.1">Company:</text>
<text x="425" y="275.7">Sheet: 1/1</text>
<text x="333.6" y="282.8">Date:</text>
<text x="382.6" y="282.8">Drawn By: ArgusR</text>
</g>
<g font-size="3.2" fill="#800">
<text x="41.6" y="6.7">1</text>
<text x="110.8" y="6.7">2</text>
<text x="179.9" y="6.7">3</text>
<text x="249.1" y="6.7">4</text>
<text x="318.2" y="6.7">5</text>
<text x="387.3" y="6.7">6</text>
<text x="4.1" y="41.8">A</text>
<text x="452.1" y="41.8">A</text>
<text x="4.1" y="110.9">B</text>
<text x="452.1" y="110.9">B</text>
<text x="4.1" y="180.1">C</text>
<text x="452.1" y="180.1">C</text>
<text x="4.1" y="249.2">D</text>
<text x="452.1" y="249.2">D</text>
<text x="41.6" y="287.5">1</text>
<text x="110.8" y="287.5">2</text>
<text x="179.9" y="287.5">3</text>
<text x="249.1" y="287.5">4</text>
<text x="318.2" y="287.5">5</text>
<text x="387.3" y="287.5">6</text>
</g>
<g font-size="3.2" fill="#000080">
<text x="368.3" y="17.1">ESP</text>
<text x="368.3" y="20.3">ESP32-PICO-V3</text>
<text x="423.1" y="19">10uF</text>
<text x="433.6" y="19">C6</text>
<text x="422.2" y="27.8">100nF</text>
<text x="433.5" y="27.8">C5</text>
<text x="138.8" y="34.8">U9</text>
<text x="244.8" y="34.9">U5</text>
<text x="87.6" y="39.3">LED3</text>
<text x="130.5" y="38.4">NEO-6M-GPS</text>
<text x="238.1" y="38.4">24AA32A-I/SN</text>
<text x="314.3" y="41.9">R9</text>
<text x="416.8" y="41.9">10K</text>
<text x="416.9" y="38.4">R11</text>
<text x="436" y="41.9">R10</text>
<text x="87.6" y="42.5">19-217/G7C-BK2L2VY/3T1</text>
<text x="109" y="47.1">10K</text>
<text x="109" y="44">R24</text>
<text x="213.4" y="47.2">D1</text>
<text x="291" y="45">SW1</text>
<text x="314.3" y="45">10K</text>
<text x="436" y="45">10K</text>
<text x="198.1" y="51">R23</text>
<text x="213.4" y="50.4">SD103CWS S6</text>
<text x="291" y="48.2">TS342A2P-WZ</text>
<text x="198.1" y="54.2">1K</text>
<text x="280.5" y="59.5">C9</text>
<text x="77.5" y="63.1">L1</text>
<text x="94" y="63.3">R22</text>
<text x="280.5" y="62.7">100nF</text>
<text x="310.4" y="64.4">1uF</text>
<text x="310.4" y="61.3">C7</text>
<text x="77.5" y="66.4">27uH</text>
<text x="94" y="66.5">22R</text>
<text x="185.2" y="71.9">C10</text>
<text x="185.2" y="75.1">80mF</text>
<text x="16.1" y="82">U.FL-R-SMT(10)</text>
<text x="16.1" y="78.8">RF1</text>
<text x="237.8" y="82">FH-00183</text>
<text x="237.8" y="78.8">H1</text>
<text x="79" y="89">GPS1003</text>
<text x="79" y="85.7">ANT</text>
<text x="294.9" y="94.8">R12</text>
<text x="305.5" y="94.8">R13</text>
<text x="294.9" y="98">10K</text>
<text x="305.5" y="98">10K</text>
<text x="105.5" y="107.1">U4</text>
<text x="140.8" y="105.3">MK15-B-2</text>
<text x="140.8" y="102.1">U11</text>
<text x="26.8" y="110.7">19-217/G7C-BK2L2VY/3T</text>
<text x="105.5" y="110.2">TP4056</text>
<text x="167.2" y="110.6">U8</text>
<text x="45.4" y="116">19-213/R7C-AP1Q2L/3T</text>
<text x="156.9" y="114.2">MCP1700T-3302E/TT</text>
<text x="58.2" y="126.5">LED2</text>
<text x="72.3" y="126.6">LED1</text>
<text x="231.4" y="131.9">R18</text>
<text x="255.4" y="130.7">BME280</text>
<text x="255.4" y="127.5">U2</text>
<text x="26" y="135.1">USB</text>
<text x="73.7" y="137.1">10K</text>
<text x="73.7" y="133.9">R1</text>
<text x="231.4" y="135">10K</text>
<text x="7.1" y="138.3">FUS405-FSBK6M</text>
<text x="56.8" y="142.4">R2</text>
<text x="287.9" y="142.1">10K</text>
<text x="287.9" y="138.9">R17</text>
<text x="56.8" y="145.6">10K</text>
<text x="133.7" y="147.6">1.2K</text>
<text x="133.7" y="144.4">R3</text>
<text x="356.7" y="149.1">10k</text>
<text x="356.7" y="146">R25</text>
<text x="365.5" y="149.1">10k</text>
<text x="365.5" y="146">R26</text>
<text x="374.3" y="149.1">10k</text>
<text x="374.3" y="146">R27</text>
<text x="383.1" y="149.1">10k 1</text>
<text x="383.1" y="146">R28</text>
<text x="167.2" y="154.7">U6</text>
<text x="332.1" y="153">R8</text>
<text x="346.2" y="153">33R</text>
<text x="156.9" y="158.3">MCP1700T-3302E/TT</text>
<text x="332.1" y="156.6">R14</text>
<text x="346.2" y="156.6">33R</text>
<text x="332.1" y="163.6">R16</text>
<text x="346.2" y="163.6">33R</text>
<text x="420.5" y="165.4">SD</text>
<text x="88.2" y="172.1">100nF</text>
<text x="88.2" y="168.9">C3</text>
<text x="270.2" y="172.5">R19</text>
<text x="301.4" y="173.7">100nF</text>
<text x="306.4" y="170.6">C8</text>
<text x="332.1" y="170.7">R15</text>
<text x="346.2" y="170.7">33R</text>
<text x="420.5" y="168.6">sd</text>
<text x="270.2" y="175.6">10K</text>
<text x="80.8" y="191.6">U7</text>
<text x="246.2" y="190.7">MPU-9250</text>
<text x="246.2" y="187.5">U3</text>
<text x="77.6" y="194.2">DW01A_C351410</text>
<text x="121.4" y="197.3">R5</text>
<text x="160.2" y="197.4">R6</text>
<text x="177.8" y="197.4">R7</text>
<text x="121.4" y="200.6">100</text>
<text x="160.2" y="200.6">750K</text>
<text x="177.8" y="200.6">220K</text>
<text x="114.7" y="213">C1</text>
<text x="139.3" y="214.8">C2</text>
<text x="56.8" y="219.7">1K</text>
<text x="56.8" y="216.5">R4</text>
<text x="79.4" y="221.9">FS8205</text>
<text x="79.4" y="218.4">Q3</text>
<text x="114.7" y="216.2">100nF</text>
<text x="139.3" y="217.9">10uF</text>
<text x="303.4" y="219.7">100nF</text>
<text x="303.4" y="216.5">C11</text>
<text x="170" y="225.3">BAT</text>
<text x="170" y="228.6">WF12502-01200</text>
<text x="227.2" y="239.7">100nF</text>
<text x="227.2" y="236.5">C4</text>
<text x="242.2" y="237.6">10K</text>
<text x="242.2" y="234.4">R20</text>
<text x="236.9" y="251.8">10K</text>
<text x="236.9" y="255.3">R21</text>
</g>
<g font-size="3.2" fill="#f00">
<text x="334.7" y="28">1</text>
<text x="338.2" y="29.8">VDDA</text>
<text x="334.7" y="35.1">3</text>
<text x="404.1" y="35.1">46</text>
<text x="334.7" y="38.6">4</text>
<text x="338.2" y="36.9">VDDA3P3</text>
<text x="338.2" y="40.4">VDDA3P3</text>
<text x="393.4" y="36.9">VDDA</text>
<text x="334.7" y="42.2">5</text>
<text x="338.2" y="43.9">SENSOR_VP/I36</text>
<text x="393.4" y="47.4">VDDA</text>
<text x="404.1" y="45.7">43</text>
<text x="381.2" y="68.6">VDD3P3_CPU</text>
<text x="404.1" y="66.9">37</text>
<text x="332.7" y="91.5">19</text>
<text x="338.2" y="93.3">VDD3P3_RTC</text>
<text x="385.1" y="107.4">VDD_SDIO</text>
<text x="404.1" y="105.7">26</text>
<text x="263.3" y="137.4">VDD</text>
<text x="271.8" y="135.6">8</text>
<text x="271.8" y="142.7">6</text>
<text x="259.4" y="144.5">VDDIO</text>
<text x="389.4" y="160.3">4</text>
<text x="392.9" y="162.1">VDD</text>
<text x="93.7" y="202.7">5</text>
<text x="85.6" y="204.4">VCC</text>
</g>
<g font-size="3.2">
<text x="395.3" y="26.3">GND</text>
<text x="404.1" y="24.5">49</text>
<text x="182" y="125.1">1</text>
<text x="171.6" y="126.5">GND</text>
<text x="241.2" y="135.6">1</text>
<text x="244.7" y="137.4">GND</text>
<text x="263.1" y="140.9">GND</text>
<text x="271.8" y="139.2">7</text>
<text x="389.4" y="167.4">6</text>
<text x="171.6" y="170.6">GND</text>
<text x="182" y="169.2">1</text>
<text x="392.9" y="169.2">VSS</text>
<text x="84.9" y="200.9">GND</text>
<text x="93.7" y="199.1">6</text>
</g>
<g font-size="3.2" fill="#00f">
<text x="398" y="29.8">NC</text>
<text x="404.1" y="28">48</text>
<text x="334.7" y="31.6">2</text>
<text x="338.2" y="33.3">LNA_IN</text>
<text x="398" y="33.3">NC</text>
<text x="404.1" y="31.6">47</text>
<text x="398" y="40.4">NC</text>
<text x="404.1" y="38.6">45</text>
<text x="334.7" y="45.7">6</text>
<text x="338.2" y="47.4">SENSOR_CAPP/I37</text>
<text x="398" y="43.9">NC</text>
<text x="404.1" y="42.2">44</text>
<text x="286.9" y="51">1</text>
<text x="300.2" y="51">2</text>
<text x="334.7" y="49.2">7</text>
<text x="334.7" y="52.7">8</text>
<text x="338.2" y="51">SENSOR_CAPN/I38</text>
<text x="394.8" y="51">IO21</text>
<text x="404.1" y="52.7">41</text>
<text x="404.1" y="49.2">42</text>
<text x="332.7" y="59.8">10</text>
<text x="334.7" y="56.3">9</text>
<text x="338.2" y="54.5">SENSOR_VN/I39</text>
<text x="338.2" y="58">EN</text>
<text x="384.2" y="58">U0RXD/IO3</text>
<text x="384.4" y="54.5">U0TXD/IO1</text>
<text x="404.1" y="59.8">39</text>
<text x="404.1" y="56.3">40</text>
<text x="43.7" y="65.4" transform="rotate(-90 43.7 65.4)">1</text>
<text x="332.7" y="63.3">11</text>
<text x="338.2" y="61.6">VDET_1/I34</text>
<text x="338.2" y="65.1">VDET_2/I35</text>
<text x="394.8" y="65.1">IO19</text>
<text x="394.8" y="61.6">IO22</text>
<text x="404.1" y="63.3">38</text>
<text x="332.7" y="66.9">12</text>
<text x="332.7" y="70.4">13</text>
<text x="338.2" y="68.6">32K_XP/IO32</text>
<text x="404.1" y="70.4">36</text>
<text x="45.2" y="75.2" transform="rotate(-90 45.2 75.2)">GND</text>
<text x="56.4" y="77.4">2</text>
<text x="332.7" y="73.9">14</text>
<text x="332.7" y="77.4">15</text>
<text x="338.2" y="72.1">32K_XN/IO33</text>
<text x="338.2" y="75.7">IO25</text>
<text x="398" y="75.7">NC</text>
<text x="398" y="72.1">NC</text>
<text x="404.1" y="77.4">34</text>
<text x="404.1" y="73.9">35</text>
<text x="48" y="78.8">SIG</text>
<text x="332.7" y="81">16</text>
<text x="338.2" y="79.2">IO26</text>
<text x="338.2" y="82.7">IO27</text>
<text x="388.7" y="82.7">SD1/IO8</text>
<text x="396.8" y="79.2">IO5</text>
<text x="404.1" y="81">33</text>
<text x="45.2" y="87.7" transform="rotate(-90 45.2 87.7)">GND</text>
<text x="234.2" y="88.8" transform="rotate(-90 234.2 88.8)">1</text>
<text x="237.8" y="88.8" transform="rotate(-90 237.8 88.8)">2</text>
<text x="241.3" y="88.8" transform="rotate(-90 241.3 88.8)">3</text>
<text x="244.8" y="88.8" transform="rotate(-90 244.8 88.8)">4</text>
<text x="248.4" y="88.8" transform="rotate(-90 248.4 88.8)">5</text>
<text x="332.7" y="84.5">17</text>
<text x="332.7" y="88">18</text>
<text x="338.2" y="86.3">MTMS/IO14</text>
<text x="338.2" y="89.8">MTDI/IO12</text>
<text x="388.7" y="86.3">SD0/IO7</text>
<text x="389.2" y="89.8">CLK/IO6</text>
<text x="404.1" y="88">31</text>
<text x="404.1" y="84.5">32</text>
<text x="43.7" y="92.1" transform="rotate(-90 43.7 92.1)">3</text>
<text x="66.6" y="93.3">1</text>
<text x="70.1" y="95.1">1</text>
<text x="90.2" y="95.1">2</text>
<text x="93.7" y="93.3">2</text>
<text x="232.5" y="92.3" transform="rotate(-90 232.5 92.3)">1</text>
<text x="236" y="92.3" transform="rotate(-90 236 92.3)">2</text>
<text x="239.5" y="92.3" transform="rotate(-90 239.5 92.3)">3</text>
<text x="243.1" y="92.3" transform="rotate(-90 243.1 92.3)">4</text>
<text x="246.6" y="92.3" transform="rotate(-90 246.6 92.3)">5</text>
<text x="332.7" y="95.1">20</text>
<text x="386" y="93.3">CMD/IO11</text>
<text x="404.1" y="95.1">29</text>
<text x="404.1" y="91.5">30</text>
<text x="332.7" y="98.6">21</text>
<text x="338.2" y="96.8">MTCK/IO13</text>
<text x="338.2" y="100.4">MTDO/IO15</text>
<text x="386.7" y="96.8">SD3/IO10</text>
<text x="388.7" y="100.4">SD2/IO9</text>
<text x="404.1" y="98.6">28</text>
<text x="332.7" y="102.1">22</text>
<text x="332.7" y="105.7">23</text>
<text x="338.2" y="103.9">IO2</text>
<text x="338.2" y="107.4">IO0</text>
<text x="394.8" y="103.9">IO20</text>
<text x="404.1" y="102.1">27</text>
<text x="332.7" y="109.2">24</text>
<text x="338.2" y="110.9">IO4</text>
<text x="398" y="110.9">NC</text>
<text x="404.1" y="109.2">25</text>
<text x="89.7" y="118">4</text>
<text x="94.2" y="119.4">VCC</text>
<text x="114.7" y="119.4">BAT</text>
<text x="123.5" y="118">5</text>
<text x="154.6" y="118">3</text>
<text x="159.8" y="119.4">VIN</text>
<text x="169.9" y="119.4">VOUT</text>
<text x="182" y="118">2</text>
<text x="89.7" y="128.6">8</text>
<text x="94.2" y="130">CE</text>
<text x="117.1" y="131.8">EP</text>
<text x="123.5" y="130.4">9</text>
<text x="38.8" y="142.7">1</text>
<text x="89.7" y="139.2">7</text>
<text x="94.2" y="140.6">CHRG#</text>
<text x="112.5" y="140.6">TEMP</text>
<text x="123.5" y="139.2">1</text>
<text x="241.2" y="139.2">2</text>
<text x="241.2" y="142.7">3</text>
<text x="244.7" y="140.9">CSB</text>
<text x="15.6" y="149.8">6</text>
<text x="27.5" y="144.1">VBUS</text>
<text x="32.4" y="147.6">D-</text>
<text x="38.8" y="146.2">2</text>
<text x="38.8" y="149.8">3</text>
<text x="89.7" y="149.8">6</text>
<text x="123.5" y="149.8">2</text>
<text x="241.2" y="146.2">4</text>
<text x="244.7" y="144.5">SDI</text>
<text x="244.7" y="148">SCK</text>
<text x="263.2" y="148">SDO</text>
<text x="271.8" y="146.2">5</text>
<text x="408.9" y="146.6" transform="rotate(-90 408.9 146.6)">13</text>
<text x="415.9" y="146.6" transform="rotate(-90 415.9 146.6)">12</text>
<text x="20.1" y="151.2">EH</text>
<text x="31.3" y="151.2">D+</text>
<text x="32.6" y="154.7">ID</text>
<text x="38.8" y="153.3">4</text>
<text x="94.2" y="151.2">STDBY#</text>
<text x="111.9" y="151.2">PROG</text>
<text x="389.4" y="153.3">2</text>
<text x="392.9" y="151.5">DAT2</text>
<text x="392.9" y="155">CD/DAT3</text>
<text x="410.3" y="151.3" transform="rotate(-90 410.3 151.3)">13</text>
<text x="417.3" y="151.3" transform="rotate(-90 417.3 151.3)">12</text>
<text x="29.1" y="158.2">GND</text>
<text x="38.8" y="156.8">5</text>
<text x="108.7" y="160" transform="rotate(-90 108.7 160)">GND</text>
<text x="389.4" y="156.8">3</text>
<text x="392.9" y="158.6">CMD</text>
<text x="107.2" y="164.5" transform="rotate(-90 107.2 164.5)">3</text>
<text x="154.6" y="162.1">3</text>
<text x="159.8" y="163.5">VIN</text>
<text x="169.9" y="163.5">VOUT</text>
<text x="182" y="162.1">2</text>
<text x="389.4" y="163.9">5</text>
<text x="392.9" y="165.6">CLK</text>
<text x="389.4" y="170.9">7</text>
<text x="392.9" y="172.7">DAT0</text>
<text x="386.7" y="178">CD</text>
<text x="389.4" y="174.4">8</text>
<text x="392.9" y="176.2">DAT1</text>
<text x="392.9" y="179.7">CD</text>
<text x="408.9" y="185.9" transform="rotate(-90 408.9 185.9)">10</text>
<text x="410.3" y="181.2" transform="rotate(-90 410.3 181.2)">GND</text>
<text x="415.9" y="185.9" transform="rotate(-90 415.9 185.9)">11</text>
<text x="417.3" y="181.2" transform="rotate(-90 417.3 181.2)">11</text>
<text x="70.1" y="199.1">1</text>
<text x="70.1" y="202.7">2</text>
<text x="73.6" y="200.9">OD</text>
<text x="70.1" y="206.2">3</text>
<text x="73.6" y="204.4">VM</text>
<text x="73.6" y="208">OC</text>
<text x="87.8" y="208">TD</text>
<text x="93.7" y="206.2">4</text>
<text x="167.2" y="218.7" transform="rotate(-90 167.2 218.7)">0</text>
<text x="160.1" y="222.1">1</text>
<text x="160.1" y="225.6">2</text>
<text x="163.6" y="223.8">1</text>
<text x="163.6" y="227.4">2</text>
<text x="167.2" y="231.7" transform="rotate(-90 167.2 231.7)">0</text>
</g>
<g font-size="3.2" fill="#8d2323">
<text x="124.6" y="45.7">2</text>
<text x="129.8" y="43.6">NC</text>
<text x="129.8" y="47.1">NC2</text>
<text x="143.1" y="43.6">GND4</text>
<text x="145.8" y="47.1">VCC</text>
<text x="155.6" y="42.2">24</text>
<text x="155.6" y="45.7">23</text>
<text x="124.6" y="52.7">4</text>
<text x="124.6" y="49.2">3</text>
<text x="129.8" y="50.6">TP</text>
<text x="148.1" y="50.6">VB</text>
<text x="155.6" y="52.7">21</text>
<text x="155.6" y="49.2">22</text>
<text x="124.6" y="56.3">5</text>
<text x="124.6" y="59.8">6</text>
<text x="129.8" y="54.2">EX</text>
<text x="129.8" y="57.7">UDM</text>
<text x="148" y="54.2">RX</text>
<text x="148.3" y="57.7">TX</text>
<text x="155.6" y="59.8">19</text>
<text x="155.6" y="56.3">20</text>
<text x="124.6" y="63.3">7</text>
<text x="129.8" y="61.2">UDP</text>
<text x="129.8" y="64.7">VU</text>
<text x="145.6" y="64.7">SDA</text>
<text x="146.3" y="61.2">SCL</text>
<text x="155.6" y="63.3">18</text>
<text x="124.6" y="66.9">8</text>
<text x="124.6" y="70.4">9</text>
<text x="129.8" y="68.3">NC3</text>
<text x="129.8" y="71.8">VRF</text>
<text x="145.8" y="71.8">NC6</text>
<text x="145.8" y="68.3">NC7</text>
<text x="155.6" y="70.4">16</text>
<text x="155.6" y="66.9">17</text>
<text x="122.6" y="73.9">10</text>
<text x="122.6" y="77.4">11</text>
<text x="129.8" y="75.3">GND</text>
<text x="145.8" y="75.3">NC5</text>
<text x="155.6" y="77.4">14</text>
<text x="155.6" y="73.9">15</text>
<text x="122.6" y="81">12</text>
<text x="129.8" y="82.4">GND2</text>
<text x="129.8" y="78.8">RFIN</text>
<text x="143.1" y="82.4">GND3</text>
<text x="145.8" y="78.8">NC4</text>
<text x="155.6" y="81">13</text>
</g>
<g font-size="1.8" fill="#00f">
<text x="237" y="42.2">1</text>
<text x="237" y="45.7">2</text>
<text x="242.4" y="43.6">A0</text>
<text x="242.4" y="47.1">A1</text>
<text x="247.9" y="43.6">VCC</text>
<text x="248.7" y="47.1">WP</text>
<text x="255.8" y="42.2">8</text>
<text x="255.8" y="45.7">7</text>
<text x="237" y="49.2">3</text>
<text x="237" y="52.7">4</text>
<text x="242.4" y="50.6">A2</text>
<text x="248.1" y="50.6">SCL</text>
<text x="255.8" y="52.7">5</text>
<text x="255.8" y="49.2">6</text>
<text x="242.4" y="54.2">VSS</text>
<text x="247.8" y="54.2">SDA</text>
<text x="260.7" y="196" transform="rotate(-90 260.7 196)">24</text>
<text x="264.2" y="196" transform="rotate(-90 264.2 196)">23</text>
<text x="267.8" y="196" transform="rotate(-90 267.8 196)">22</text>
<text x="271.3" y="196" transform="rotate(-90 271.3 196)">21</text>
<text x="274.8" y="196" transform="rotate(-90 274.8 196)">20</text>
<text x="278.3" y="196" transform="rotate(-90 278.3 196)">19</text>
<text x="269.2" y="203.8" transform="rotate(-90 269.2 203.8)">nCS</text>
<text x="249.4" y="206.2">1</text>
<text x="249.4" y="209.7">2</text>
<text x="254.7" y="207.6">RESV</text>
<text x="262.1" y="209.3" transform="rotate(-90 262.1 209.3)">SDA / SDI</text>
<text x="272.7" y="207.6" transform="rotate(-90 272.7 207.6)">AUX_DA</text>
<text x="276.2" y="205" transform="rotate(-90 276.2 205)">RESV</text>
<text x="279.8" y="205" transform="rotate(-90 279.8 205)">RESV</text>
<text x="281" y="207.6">GND</text>
<text x="289.3" y="209.7">17</text>
<text x="289.3" y="206.2">18</text>
<text x="249.4" y="213.3">3</text>
<text x="254.7" y="211.1">NC</text>
<text x="254.7" y="214.7">NC</text>
<text x="265.6" y="210.3" transform="rotate(-90 265.6 210.3)">SCL / SCLK</text>
<text x="282.5" y="214.7">NC</text>
<text x="282.5" y="211.1">NC</text>
<text x="289.3" y="213.3">16</text>
<text x="249.4" y="216.8">4</text>
<text x="249.4" y="220.3">5</text>
<text x="254.7" y="218.2">NC</text>
<text x="254.7" y="221.7">NC</text>
<text x="282.5" y="221.7">NC</text>
<text x="282.5" y="218.2">NC</text>
<text x="289.3" y="220.3">14</text>
<text x="289.3" y="216.8">15</text>
<text x="249.4" y="223.8">6</text>
<text x="254.7" y="225.2">NC</text>
<text x="281.1" y="225.2">VDD</text>
<text x="289.3" y="223.8">13</text>
<text x="262.1" y="230.5" transform="rotate(-90 262.1 230.5)">AUX_CL</text>
<text x="265.6" y="230.5" transform="rotate(-90 265.6 230.5)">VDDIO</text>
<text x="269.2" y="230.5" transform="rotate(-90 269.2 230.5)">AD0/SDO</text>
<text x="272.7" y="230.5" transform="rotate(-90 272.7 230.5)">REGOUT</text>
<text x="276.2" y="230.5" transform="rotate(-90 276.2 230.5)">FSYNC</text>
<text x="279.8" y="230.5" transform="rotate(-90 279.8 230.5)">INT</text>
<text x="260.7" y="235.9" transform="rotate(-90 260.7 235.9)">7</text>
<text x="264.2" y="235.9" transform="rotate(-90 264.2 235.9)">8</text>
<text x="267.8" y="235.9" transform="rotate(-90 267.8 235.9)">9</text>
<text x="271.3" y="237" transform="rotate(-90 271.3 237)">10</text>
<text x="274.8" y="237" transform="rotate(-90 274.8 237)">11</text>
<text x="278.3" y="237" transform="rotate(-90 278.3 237)">12</text>
</g>
</svg>
